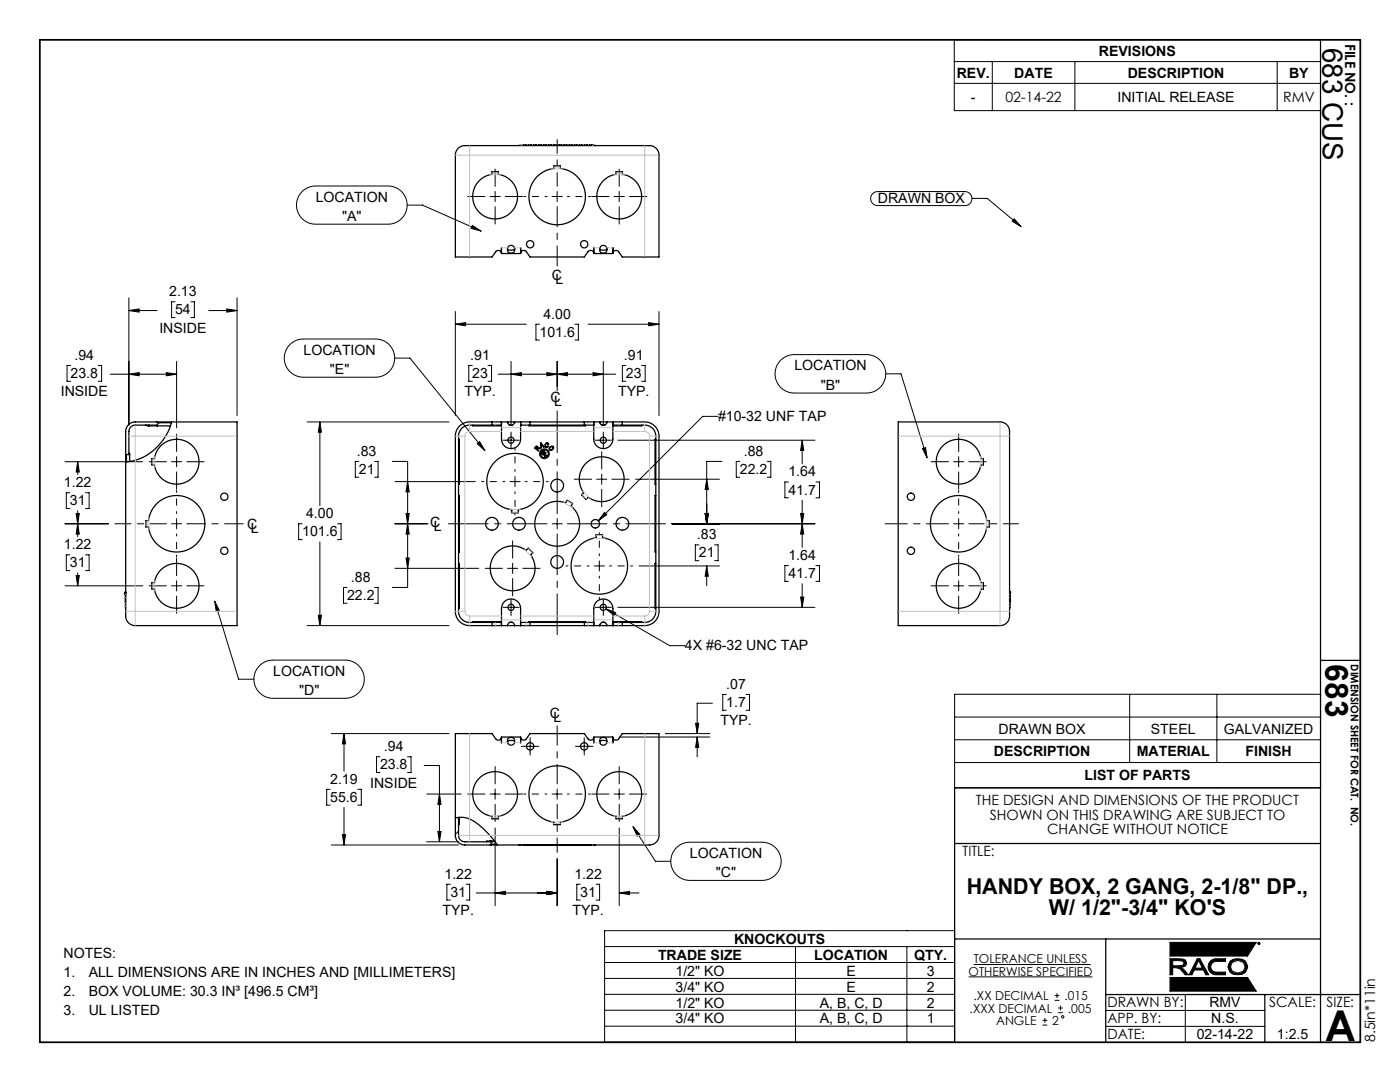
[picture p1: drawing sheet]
<svg xmlns="http://www.w3.org/2000/svg" width="279mm" height="216mm" viewBox="0 0 279 216" stroke-linecap="round" stroke-linejoin="round" font-family="sans-serif">
<g fill="none" stroke="#000" stroke-width=".2">
<path d="M190.4 8h73.1v14.1h-73.1zM190.4 12.3h73.1M190.4 16.6h73.1M198 12.3v9.8M214.5 12.3v9.8M254.9 12.3v9.8M60.2 38.3a3.8 3.8 0 0 1 2.8-1.2h14.4a3.8 3.8 0 0 1 3.9 3.8 3.8 3.8 0 0 1-3.9 3.8h-14.4a3.8 3.8 0 0 1-3.5-2.3 3.8 3.8 0 0 1 .7-4.1zM97.8 39.2h2M98.8 38.2v2M110.2 39.2h2M111.2 38.2v2M122.6 39.2h2"/>
<path d="M123.6 38.2v2M174.1 38.7l.4-.3 .7-.2h17.4a1.4 1.4 0 0 1 1.4 1.4 1.4 1.4 0 0 1-1.4 1.4h-17.4a1.4 1.4 0 0 1-1.3-.8 1.4 1.4 0 0 1 .2-1.5zM194 39.6h3l6.8 5.6M25.7 59.4v25.4M47.3 59.4v23.5M81.3 40.9h3l11.7 5.2M94.3 45l1.7 1.1-2-.5zM202.4 43.7l1.4 1.5-1.8-1zM14.1 72.9h-.7v3.2h.7M19.6 72.9h.7v3.2h-.7M22 74.7h13.2M25.7 74.7l2.1-.3v.6z"/>
<path d="M25.7 62l2.1-.3v.6zM25.7 62h5.7M33.2 74.4l2 .3-2 .3zM34.9 60.2h-.7v3.2h.7M35.2 72.1v13.3M38.1 60.2h.7v3.2h-.7M41.7 62h5.6M45.3 61.7l2 .3-2 .3zM57.8 68.8a3.8 3.8 0 0 1 2.7-1.2h14.5a3.8 3.8 0 0 1 3.8 3.9 3.8 3.8 0 0 1-3.8 3.8h-14.5a3.8 3.8 0 0 1-3.5-2.4 3.8 3.8 0 0 1 .8-4.1zM78.8 71.5h3l15 18.4M90.9 64.7l2-.3v.6zM90.9 64.7h14.1"/>
<path d="M90.9 62.2v20.7M94.3 72.9h-.7v3.2h.7M97.4 72.9h.7v3.2h-.7M99.4 74.7h23.5M102 74.7l2-.3v.6zM102 72.1v12.8M107.7 64.7h-.7v3.1h.7M109.1 74.4l2.1 .3-2.1 .3zM111.2 74.7l2.1-.3v.6zM111.2 72.1v5.8M114.7 64.7h.7v3.1h-.7M117.4 64.7h14.1"/>
<path d="M118.3 74.4l2.1 .3-2.1 .3zM120.4 72.1v12.8M124.9 72.9h-.7v3.2h.7M128.1 72.9h.7v3.2h-.7M129.5 64.4l2 .3-2 .3zM131.5 62.2v20.7M155.8 71.9a3.8 3.8 0 0 1 2.7-1.1h14.4a3.8 3.8 0 0 1 3.9 3.8 3.8 3.8 0 0 1-3.9 3.8h-14.4a3.8 3.8 0 0 1-3.5-2.3 3.8 3.8 0 0 1 .8-4.2zM176.8 74.6h3l5.2 16.8M13 92.1h15.5M13.9 98.3h-.7v3.2h.7M15.5 92.1l.3 2.1h-.6zM15.5 92.1v2.6"/>
<path d="M17.1 98.3h.7v3.2h-.7M25.7 90.4l-.5 .5M31.8 84.3l-.5 .5M34.2 92.1h2.1M35.2 91.1v2M61.3 84.2h28.3M63.8 84.2l.4 2h-.7zM63.8 84.2v16.7M71.6 92.1h-.7v3.1h.7M74.7 92.1h.8v3.1h-.8M78.3 92.1h3.1v25.1h-3.1M78.8 96.1h16.1"/>
<path d="M81.4 96.1l.3 2.1h-.7zM95.2 88.5l.5-.4 1.1 1.8zM101 87.8h2M101.8 96.1h2M102 86.8v2.1M102.8 95.1v2M119.1 95.6h2M119.4 87.8h2M120.1 94.6v2M120.4 86.8v2.1M123.3 87.8h39.3M126.8 95.6h16.8"/>
<path d="M141 95.6l.4 2.1h-.7zM143.3 83.1h-3.1l-20.8 20.8M144.1 92.1h-3.1v12.4M147.6 92.1h-.7v3.1h.7M153.1 92.1h.7v3.1h-.7M157.3 96.2h-.7v3.1h.7M160.1 87.8l.3 2.1h-.6zM160.1 87.8v4.8M160.1 99.8v9.4M162.8 96.2h.7v3.1h-.7M184.1 89.5l.6-.2 .3 2.1zM190.3 92.1h2"/>
<path d="M191.3 91.1v2M13 104.5h8.6M13 116.9h15.5M13.9 110.7h-.7v3.2h.7M15.2 102.5h.6l-.3 2zM15.2 114.8h.6l-.3 2.1zM15.5 104.5l.3 2.1h-.6zM15.5 101.9v5.2M15.5 114.3v2.6M17.1 110.7h.7v3.2h-.7M34.2 104.5h2.1M34.2 116.9h2.1"/>
<path d="M35.2 103.5v2M35.2 115.9v2M42.8 119.9l4.8 15.6h3.1M42.8 119.9l1 1.9-.7 .2zM60.3 104.5h-.7v3.2h.7M63.8 108.1v16.7M67.4 104.5h.7v3.2h-.7M69.3 117.2h-.7v3.2h.7M74.7 117.2h.8v3.2h-.8M78.8 104.5h6.6M78.8 113.4h16.7M81 102.5h.7l-.3 2z"/>
<path d="M81 111.3h.7l-.3 2.1zM81.4 104.5l.3 2.1h-.7zM101.3 113.4h2M102.3 112.4v2M110.2 104.5h2M111.2 103.5v2M118.6 112.9h2M119.6 111.9v2M120.6 102.2l.5 .5-1.7 1.2zM127.5 112.9h16.1M134.1 104.5h28.5M139.5 108.7h-.7v3.2h.7"/>
<path d="M140.7 102.5h.7l-.4 2zM141 112.9l.4 2.1h-.7zM141 112.9v4M142.6 108.7h.7v3.2h-.7M157.3 112.9h-.7v3.1h.7M159.8 102.5h.6l-.3 2zM159.8 119.1h.6l-.3 2.1zM160.1 104.5l.3 2.1h-.6zM160.1 116.5v4.7M162.8 112.9h.7v3.1h-.7M190.3 104.5h2M190.3 116.9h2"/>
<path d="M191.3 103.5v2M191.3 115.9v2M51.7 132.9a3.8 3.8 0 0 1 2.8-1.2h14.4a3.8 3.8 0 0 1 3.8 3.8 3.8 3.8 0 0 1-3.8 3.8h-14.4a3.8 3.8 0 0 1-3.5-2.3 3.8 3.8 0 0 1 .7-4.1zM61.3 124.8h28.3M63.5 122.8h.7l-.4 2zM101 121.2h2M102 120.2v2M119.4 121.2h2M120.4 120.2v2M120.9 121.5l2 .7-.3 .6zM120.9 121.5l12.8 7.3h3M123.3 121.2h39.3"/>
<path d="M145 138.6h-.8v3.1h.8M148.9 138.6h.7v3.1h-.7M190.5 138.5h73v18.7h-73zM225.4 138.5v13.7M242.9 138.5v13.7M65.9 157.5h-.7v3.1h.7M66.1 146.4h23.5M68.7 146.4l.3 2h-.7zM68.7 146.4v7.5M71.4 157.5h.7v3.1h-.7M75.8 151h-.7v3.2h.7M81.3 151h.7v3.2h-.7"/>
<path d="M84.7 152.7h3v15.3M85.2 158.4h6.9M87.7 158.4l.3 2.1h-.6zM97.8 158.4h2M98.8 157.4v2.1M104.8 148.9h2M105.8 147.9v2M110.2 158.4h2M111.2 157.4v2.1M115.6 148.9h2M116.6 147.9v2M122.6 158.4h2"/>
<path d="M123.6 157.4v2.1M123.6 147.1h18.1M132.8 146.4h8.9M138.8 144.3h.7l-.4 2.1zM139.1 147.1l.4 2h-.7zM139.1 147.1v3.9M142.2 140.3h-3.1v6.1M190.5 143.1h73M190.5 147.6h73M190.5 152.2h73M66.1 168.6h25.4M68.3 166.6h.7l-.3 2z"/>
<path d="M68.7 161.1v7.5M85.2 168h6.3M87.4 165.9h.6l-.3 2.1zM89.9 176.4h-.7v3.2h.7M91.5 165.8l-.6 .7M93 176.4h.7v3.2h-.7M95 178.2h16.2M98.5 167.8l-.8 .8M98.8 178.2l2.1-.3v.6zM98.8 165.2v15.5M109.1 177.9l2.1 .3-2.1 .3zM111.2 171.4v9.3"/>
<path d="M115.8 176.4h-.7v3.2h.7M119 176.4h.7v3.2h-.7M123.6 178.2l2-.3v.6zM123.6 165.2v15.5M123.6 178.2h3.9M126.3 164.9l1.4 1.6-.5 .3zM126.3 164.9l4.5 7h3.1M134.9 169.2a3.8 3.8 0 0 1 2.8-1.1h14.4a3.8 3.8 0 0 1 3.8 3.8 3.8 3.8 0 0 1-3.8 3.8h-14.4a3.8 3.8 0 0 1-3.5-2.3 3.8 3.8 0 0 1 .7-4.2zM120.7 185.7h69.8v22.2h-69.8zM120.7 188.9h69.8M120.7 192.1h69.8M120.7 195.2h69.8"/>
<path d="M120.7 198.4h69.8M158.8 188.9v19M181 188.9v19M193.3 194.9h24.7M194.3 192.5h23.4M210.5 199.6h.9M210.5 198.7h.9M211 198.2v.9M233.5 191.3l2.6 .1 .5 .2 .2 .6-.2 .5-.9 .4 .4 .2 1.1 1.2h-.7l-1-1.2-.8-.2h-.7v1.4h-.5zM233.5 188h17.2l-1.7 2.8h-15.5zM233.5 195h15.5l1.7 2.8h-17.2zM234 191.7l2 .1 .3 .4-.3 .4-2 .1z"/>
<path d="M236.6 198.5v9.4M238.9 191.3h.6l1.7 3.2h-.5l-.5-.9h-1.9l-.4 .9h-.6zM239.2 191.6l.8 1.6h-1.5zM241.6 191.8l.9-.5h2.1v.5h-1.9a1.07 1.07 0 0 0-1.1 1.1 1.07 1.07 0 0 0 1.1 1.1h1.9v.5h-1.9a1.6 1.6 0 0 1-1.5-1 1.6 1.6 0 0 1 .4-1.7zM245.5 191.8a2.66 2.66 0 0 1 3 0l.5 1.1-.5 1.1a2.66 2.66 0 0 1-3 0l-.5-1.1zM245.9 192l1.1-.4 1.2 .4 .3 .9-.3 .9-1.2 .4-1.1-.4-.3-.9zM251.2 188.2v.1l.1-.1M251.2 188.2l.1 .1M251.3 188.1v.1M251.3 188.2h.1M251.3 188.3h.1M251.3 188.2h-.1"/>
<path d="M251.3 188.2v.1M120.7 201.6h69.8M120.7 204.8h69.8M208.1 204.5h.9M208.1 203.6h.9M208.5 203.1v1M211.2 202.1h.9M211.2 201.1h.9M211.6 200.7v.9M220.7 204.8h31.7M220.7 201.6h31.7"/>
<circle cx="251.2" cy="188.2" r=".16"/>
<circle cx="251.2" cy="188.2" r=".2"/>
<circle cx="212.1" cy="202.9" r=".24"/>
</g>
<g fill="none" stroke="#000" stroke-width=".25">
<path d="M263.5 8v200M95.6 36.1l1.2-.9 1.4-.4v-.5h1.2v.5l1.4 .4 1.1 .8 1 1.4 .4 1.8-.3 1.7-1 1.4-1.4 1-1.7 .4-1.7-.3-1.5-1-1-1.4-.4-1.7 .4-1.7zM104.4 29l-.8 .1M104.4 29h.1M104.5 29h.1M104.6 29h.2M104.6 29h.1M104.8 29h.1M104.9 29h.1M105 29h.1M105.1 29h.3M105.1 29h.1"/>
<path d="M105.4 29h.1M105.5 29h.1M105.6 29h.2M105.6 29h.1M105.8 29h.1M105.9 29h.1M106 29h.1M106.1 29h.3M106.1 29h.1M106.4 29h.1M106.5 29h.1M106.5 29h.2"/>
<path d="M106.7 29h.1M106.8 29h.1M106.9 29h.1M107 29h.1M107.1 29h.4M107.1 29h.1M107.2 35.3l1.5-1.2 1.9-.5v-.5h1.2v.5l1.7 .5 1.6 1.1 .8 .9 .5 .9 .3 1 .1 1.1-.1 1.2-.3 1-.5 1-.7 .8-.9 .8-.9 .5-1 .3-1.1 .1-1.2-.1-1-.3-1-.5-.8-.7-.7-.7-.6-1.1-.3-1-.1-1.1v-1.1l.4-1.1 .5-1zM107.5 29h.1M107.5 29h.2M107.7 29h.2M107.7 29h.1M107.9 29h.1"/>
<path d="M108 29h.1M108.1 29h.1M108.1 29h.4M108.5 29h.1M108.6 29h.1M108.7 29h.2M108.7 29h.1M108.9 29h.1M109 29h.1M109.1 29h.1M109.1 29h.4M109.5 29h.1"/>
<path d="M109.6 29h.1M109.7 29h.2M109.7 29h.1M109.9 29h.1M110 29h.1M110.1 29h.1M110.2 29h.3M110.2 29h.1M110.5 29h.1M110.6 29h.1M110.7 29h.2M110.7 29h.1"/>
<path d="M110.9 29h.1M111 29h.1M111.1 29h.1M111.2 29h.3M111.2 29h.1M111.5 29h.1M111.6 29h.1M111.7 29h.2M111.7 29h.1M111.9 29h.1M112 29h.1M112.1 29h.1"/>
<path d="M112.2 29h.3M112.2 29h.1M112.5 29h.1M112.6 29h.1M112.6 29h.2M112.8 29h.1M112.9 29h.1M113 29h.1M113.1 29h.1M113.2 29h.4M113.2 29h.1M113.6 29h.1"/>
<path d="M113.6 29h.2M113.8 29h.1M113.9 29h.1M114 29h.1M114.1 29h.1M114.2 29h.1M114.2 29h.4M114.6 29h.1M114.7 29h.1M114.8 29h.2M114.8 29h.1M115 29h.1"/>
<path d="M115.1 29h.1M115.2 29h.1M115.2 29h.4M115.6 29h.1M115.7 29h.1M115.8 29h.2M115.8 29h.1M116 29h.1M116.1 29h.1M116.2 29h.1M116.3 29h.3M116.3 29h.1"/>
<path d="M116.6 29h.1M116.7 29h.1M116.8 29h.2M116.8 29h.1M117 29h.1M117.1 29h.1M117.2 29h.1M117.3 29h.3M117.3 29h.1M117.6 29h.1M117.7 29h.1M117.8 29h.2"/>
<path d="M117.8 29h.1M118 29h.1M118.1 29h.1M118.2 29h.1M118.3 29h.1M118.3 29l.5 .1M120.4 36.1l1.2-.9 1.3-.4v-.5h1.3v.5l1.3 .4 1.2 .8 1 1.4 .3 1.8-.3 1.7-.9 1.4-1.5 1-1.7 .4-1.7-.3-1.4-1-1-1.4-.4-1.7 .3-1.7zM100.1 49.4v1.1l-.4-.5h-.5l-1 1.3h-7.3v-20.4l.2-.9 .6-.6 1.1-.3h36.8l1 .2 .6 .7 .3 .9v20.4h-7.3l-1-1.3h-.6l-.3 .5v-1.1v1.2h-3.8v-1.2M100.1 49.4h.1M100.1 49.4v1.2h3.8v-1.2v1.1l.3-.5h.6l1 1.3h10.8l1-1.3h.6l.3 .5v-1.1M102.7 49.4v.3M102.7 49.6l-.1 .2"/>
<path d="M102.7 49.7a1.11 1.11 0 0 1-1.4 0M118.5 49.4h.1M121.1 49.4v.3M121.1 49.6l-.1 .2M121.1 49.7a1.11 1.11 0 0 1-1.4 0M25.1 90.7v1.4M25.1 90.7h.1v1.4M25.7 90.5h.2v.2M25.9 90.7v1.4M29 84.8l.6 .2M29.6 85h.1M29.6 84.8v.2"/>
<path d="M29.7 85h1.7M29.7 84.8v.2M31.4 84.2h2.8M31.4 85v-.2h-4.5l-.8 .4-.4 .8v4.7h.2M31.4 84.2h-4.6l-.7 .2-.5 .4-.4 .6-.1 .5v4.8M31.4 84.2v.1h2.8M31.4 85h2.6M32.1 88.9l1.5-.9 1.7-.3 1.7 .3 1.4 1 1 1.5 .3 1.7-.3 1.7-1 1.4-1.5 1-1.7 .3-1.7-.4-1.5-1-.8-1.1-.4-1.3h-.5v-1.3h.5l.4-1.3zM34.2 84.2l-.6 1.7a10.1 10.1 0 0 1-8.5 6.2M34.2 84.2h13.1v40.6h-20.4l-.8-.2-.7-.6-.3-1.1v-30.8M91.5 98.9h.2v11.2h-.2M91.5 87.7h.2v8.9h-.2"/>
<path d="M94.3 84.8v.2h5.8M98.2 84.2v.6M98.8 92.1l1-.8 1.2-.6 1.3-.2h1.4l1.2 .4 1.2 .6 1 .9 .7 1.1 .5 1.3 .1 1.3-.1 1.3-.5 1.3-.7 1.1-1 .9-1 .6-1.3 .4a.46 .46 0 0 0-.4 .6h-1.3v-.2a.39 .39 0 0 0-.1-.4 .39 .39 0 0 0-.4-.1l-1.4-.5-1.2-.8-.9-1.1-.7-1.5-.3-1.6 .2-1.4 .6-1.4zM100.1 84.2h-6.4l-.8 .1-.8 .4-.6 .6-.5 .8-.1 .9v35.6l.3 .7 .5 .7 .6 .5 .8 .3h7M100.1 84.8l-6.9 .1-.7 .3-.5 .5-.4 .6-.1 .7 .1 35.5 .5 1 1.1 .6 6.9 .1M100.1 84.8h.1M100.1 84.2h1.2M100.1 84.2v.6M100.1 84.2l.1 4.1 .7 .8 1.1 .4 1.1-.4 .7-.8 .1-4.1M101.3 84.2l.1 .3a.69 .69 0 0 0 .8 .4 .69 .69 0 0 0 .5-.7M101.3 84.2h1.4M101.3 84.2v.2"/>
<path d="M101.7 84.8h.6M102.7 84.2h1.2M102.7 84.2v.2M103.9 84.8h.1M103.9 84.2h14.6M103.9 84.8h14.6M103.9 84.2v.6M105.6 84.8v.2h11.2v-.2M105.8 84.2v.6M106.9 89.1a.27 .27 0 0 1 .4 0 .27 .27 0 0 1 0 .3h.5l-.6 .1v.1l.2 .4-.7-.6zM107 89.2l.3 .1-.2 .3-.3-.2zM107.9 88.4l.7 .8-.3-.2-.3 .1-.1 .3z"/>
<path d="M108 88.5l.2 .4-.2 .1zM108.2 90h.2v.7l.1-.7h.2l-.2 .8-.3-.1zM108.7 90.3h.2v.6h.2v.2h-.4zM108.9 88.5a.25 .25 0 0 1 .4-.1 .25 .25 0 0 1 .1 .3 .28 .28 0 0 0-.4-.2 .28 .28 0 0 0-.1 .4 .23 .23 0 0 0 .1 .3 .23 .23 0 0 0 .3-.2 .31 .31 0 0 1-.5 .2 .31 .31 0 0 1 0-.5zM109.7 89.2a.41 .41 0 0 1 .8 0 .41 .41 0 0 1-.4 .6 .35 .35 0 0 1-.5-.1 .35 .35 0 0 1 .1-.5zM109.8 89.3a.31 .31 0 0 1 .6 0 .31 .31 0 0 1-.3 .4 .25 .25 0 0 1-.4-.1 .25 .25 0 0 1 .1-.3zM116.6 84.2v.6M117 92.4l.9-.7 1.2-.4 1.2-.1 1.2 .2 1.2 .6 .8 .8 .7 1.1 .3 1.2v1.3l-.4 1.1-.7 1.1-.9 .8-1 .5-1.3 .2-1.2-.2-1.2-.5a.51 .51 0 0 0-.8 .2l-.9-.9 .2-.2a.33 .33 0 0 0 .2-.3 .33 .33 0 0 0-.2-.3l-.6-1.4v-1.5l.4-1.3zM118.5 84.8h.1M118.5 84.2h1.2M118.5 84.2v.6M118.5 84.2l.1 4.1 .7 .8 1.1 .4 1.1-.4 .7-.8 .1-4.1"/>
<path d="M119.7 84.2l.1 .3a.69 .69 0 0 0 .8 .4 .69 .69 0 0 0 .5-.7M119.7 84.2h1.4M119.7 84.2v.2M120.1 84.8h.6M121.1 84.2h1.2M121.1 84.2v.2M122.3 84.8h.1M122.3 84.8l6.9 .1 .7 .3 .5 .5 .4 .6 .1 .7-.1 35.5-.6 1.1-1 .5-6.9 .1M122.3 84.2h6.4l.8 .1 .8 .4 .6 .6 .5 .8 .1 .9-.1 35.6-.2 .7-.5 .7-.6 .5-.8 .3h-7M122.3 84.2v.6M124.2 84.2v.6M128 84.8v.2h-5.7"/>
<path d="M130.9 98.9h-.2v11.2h.2M130.9 87.7h-.2v8.9h.2M179.3 84.2h20.3l1 .3 .7 .7 .2 .9v36.9l-.3 1-.8 .6-.8 .2h-20.3zM188.1 89l1.1-.8 1.4-.5h1.4l1.2 .4 1 .6 .7 .8 .5 .9 .3 1.1h.6v1.3h-.6l-.3 1.1-.5 .9-.7 .8-.9 .5-1 .4-.9 .1-1-.1-1-.3-.8-.6-.9-.8-.5-.9-.3-1v-1.1l.2-1 .4-1zM25 118.2l.1 3.1M25 118.5h.1M25 118.4h.1M25 118.3h.1M25 118.2h.1M25 118.5v.7M25 118.4v.1M31.3 100.5l.8-.7 1-.5 1.2-.3 1-.1 1.2 .1 1 .3 1 .6 .8 .7 .6 .8 .6 1 .3 1 .1 1.2-.2 1.2-.3 .9-.5 .9-.7 1-.8 .6-1.1 .6-1.1 .3h-1l-1.2-.1-1-.3-1-.6-.8-.7-1.1-1.6-.5-1.7h-.5v-1.2h.5l.6-1.9z"/>
<path d="M32.1 113.7l1.5-1 1.7-.3 1.7 .4 1.4 1 1 1.4 .3 1.8-.3 1.7-1 1.4-1.5 .9-1.7 .4-1.7-.4-1.5-1-.8-1.1-.4-1.4h-.5v-1.2h.5l.4-1.4zM91.5 112.4h.2v9h-.2M99.1 110.3l1.1-.9 1.5-.4h1.5l1.4 .6a.51 .51 0 0 0 .8-.2l.9 .9-.2 .2a.33 .33 0 0 0-.2 .3 .33 .33 0 0 0 .2 .3l.5 1.2 .2 1.1-.2 1.2-.5 1.2-.8 1-1.1 .7-1.1 .3h-1.3l-1.3-.3-1-.6-.8-.8-.6-1.2-.3-1.2 .1-1.3 .5-1.2zM108 101.4l1-.8 1.1-.4 1.2-.2 1.1 .2a.51 .51 0 0 0 .8-.4l1.1 .7-.2 .2a.33 .33 0 0 0-.1 .3 .33 .33 0 0 0 .3 .3l.8 1.1 .5 1.2v1.3l-.2 1.2-.7 1.2-1 .9-1.2 .6-1.2 .2-1.3-.2-1.2-.5-1-.9-.7-1.1-.3-1.3v-1.3l.4-1.3zM115.6 108.9l1.3-.9 1.7-.6a.46 .46 0 0 0 .4-.7h1.2v.2a.39 .39 0 0 0 .2 .4 .39 .39 0 0 0 .4 .1l1.7 .7 1.4 1.2 .9 1.5 .4 1.8-.2 1.9-.8 1.7-1.3 1.3-1.7 .8-1.7 .3-1.9-.4-1.7-1-1.1-1.3-.7-1.8-.1-1.9 .6-1.8zM130.9 112.4h-.2v9h.2M187.3 100.6l.8-.7 1-.6 1-.3 1.2-.1 1 .1 1.1 .3 1.1 .5 .8 .7 1.1 1.5 .5 1.9h.5v1.2h-.5l-.5 1.7-1 1.6-.8 .7-1 .6-1.2 .3-1 .1h-1l-1.2-.4-1-.5-.8-.6-.8-1-.5-.9-.3-.9-.1-1.2 .1-1.2 .3-1 .5-1zM188.1 113.8l1.1-.9 1.4-.4h1.4l1.2 .3 1 .7 .7 .7 .5 .9 .3 1.2h.6v1.2h-.6l-.3 1.2-.5 .9-.7 .7-.9 .6-1 .4-.9 .1-1-.1-1-.3-.8-.6-.9-.8-.5-.9-.3-1v-1.1l.2-1 .4-1zM201.5 118.2h.1M201.5 118.6v.6M201.5 118.4h.1M201.5 118.3h.1"/>
<path d="M201.5 118.6h.1M201.5 118.5h.1M201.5 118.2v3.1M25 120.3h.1M98.2 124.2v.6M100.1 124.8h1.2M100.1 124.2h.1M100.1 124.2v.6M100.1 124.8l.1-4 .7-.9 1.1-.4 1.1 .4 .7 .9 .1 4M100.1 124h-5.8v.2M101.3 124.8v-.2a.69 .69 0 0 1 .8-.5 .69 .69 0 0 1 .6 .7M101.3 124.8h1.4"/>
<path d="M101.3 124.6v.2M101.7 124.2h.6M102.7 124.8h1.2M102.7 124.6v.2M103.9 124.2h.1M103.9 124.8h14.6M103.9 124.2h14.6M103.9 124.2v.6M105.6 124.2v-.2h11.2v.2M105.8 124.2v.6M116.6 124.2v.6M118.5 124.8h1.2"/>
<path d="M118.5 124.2h.1M118.5 124.2v.6M118.5 124.8l.1-4 .7-.9 1.1-.4 1.1 .4 .7 .9 .1 4M119.7 124.8l.1-.2a.69 .69 0 0 1 .7-.5 .69 .69 0 0 1 .6 .7M119.7 124.8h1.4M119.7 124.6v.2M120.1 124.2h.6M121.1 124.8h1.2M121.1 124.6v.2M122.3 124h5.7v.2M122.3 124.2h.1M122.3 124.2v.6"/>
<path d="M124.2 124.2v.6M201.5 120.3h.1M263.5 131.8h8M95.7 155.2l.8-.6 1-.4 1-.2h1.1l1 .3 .9 .6 .8 .8 .6 .9 .3 1 .1 .9-.1 .9-.4 1-.6 .9-.7 .7-.9 .6-1.2 .3v.5h-1.2v-.5l-1.1-.3-1-.6-.7-.7-.6-1-.4-1.3v-1.4l.5-1.2zM100.1 148.2v-1l-.4 .4h-.5l-1-1.2h-7.3l.1 20.9 .5 .8 .9 .5h5.6M100.1 148.2h.1M100.1 148.2v-1.1h3.8v1.1v-1l.3 .4h.6l1-1.2h10.8l1 1.2h.6l.3-.4v1M101.4 147.9l-.1 .2M102.7 148l-.2-.2-.4-.1a.64 .64 0 0 0-.8 .3v.2M107.3 154.4l.8-.6 1-.6 1-.3 1.2-.1 1.1 .2 1 .3 .9 .5 .9 .7 .8 .9 .4 1 .3 1 .1 1.1-.1 1.2-.3 1-.6 1-.7 .8-1.6 1.1-1.7 .4v.6h-1.2v-.6l-1.9-.5-1.5-1.1-.8-.9-.4-1-.3-.9-.1-1.2 .1-1 .3-1.2 .6-1zM118.5 148.2h.1M118.5 148.2v-1.1h3.8v1.1v-1l.3 .4h.6l1-1.2h7.3v20.4l-.1 .6-.4 .6-.6 .4-.7 .2h-30.5"/>
<path d="M119.8 147.9l-.1 .2M120.5 155.2l.8-.6 1-.4 1-.2h1l1 .3 1 .6 .8 .8 .5 .9 .4 1v.9l-.1 .9-.3 1-.6 .9-.8 .7-.9 .6-1.1 .3v.5h-1.3v-.5l-1.1-.3-.9-.6-.8-.7-.6-1-.4-1.3 .1-1.4 .4-1.2zM121.1 148l-.2-.2-.4-.1a.64 .64 0 0 0-.8 .3v.2M263.5 157.2h-73v50.8M90.9 163.2l.8-.1a5.7 5.7 0 0 1 4.5 2l1.7 1.7 1.3 1.8M91.5 163.1v3.7l.2 .6 .3 .3 .8 .3h5.2v-.2M91.5 164h.2M91.5 164.1h.2M91.7 164.1l-.2 .6M91.7 163.1v.9M91.7 164v.1M97.8 167.8h.2"/>
<path d="M97.8 167.8h-.7v.2M97.8 167.8v.2M98 168.6h1.2M98 167.8h.7M99.1 168.5h-1.1v.1M103.6 168.6h15.2M104.4 168.7h.1M104.5 168.7h.1M104.6 168.7h.1M104.6 168.7h.2M104.8 168.7h.1M104.9 168.7h.1"/>
<path d="M105 168.7h.1M105.1 168.7h.1M105.4 168.7h.1M105.5 168.7h.1M105.6 168.7h.2M105.6 168.7h.1M105.8 168.7h.1M105.9 168.7h.1M106 168.7h.1M106.1 168.7h.1M106.4 168.7h.1M106.5 168.7h.1"/>
<path d="M106.7 168.7h.1M106.8 168.7h.1M106.9 168.7h.1M107 168.7h.1M107.1 168.7h.1M107.5 168.7h.1M107.7 168.7h.1M108.1 168.7h.1M108.5 168.7h.1M108.6 168.7h.1M109 168.7h.1M109.1 168.7h.1"/>
<path d="M109.8 168.7h.1M109.9 168.7h.1M110 168.7h.1M110.1 168.7h.1M110.2 168.7h.1M110.7 168.7h.1M110.7 168.7h.2M110.9 168.7h.1M111 168.7h.1M111.1 168.7h.1M111.2 168.7h.1M111.5 168.7h.1"/>
<path d="M111.6 168.7h.1M111.7 168.7h.1M112.1 168.7h.1M112.2 168.7h.1M112.5 168.7h.1M112.6 168.7h.1M112.9 168.7h.1M113 168.7h.1M113.1 168.7h.1M113.2 168.7h.1M113.6 168.7h.1M113.8 168.7h.1"/>
<path d="M113.9 168.7h.1M114 168.7h.1M114.2 168.7h.1M114.7 168.7h.1M114.8 168.7h.1M114.8 168.7h.2M115 168.7h.1M115.2 168.7h.1M115.6 168.7h.1M115.8 168.7h.1M115.8 168.7h.2M116 168.7h.1"/>
<path d="M116.1 168.7h.1M116.2 168.7h.1M116.3 168.7h.1M116.9 168.7h.1M117 168.7h.1M117.1 168.7h.1M117.2 168.7h.1M117.3 168.7h.1M117.6 168.7h.1M117.7 168.7h.1M117.8 168.7h.1M117.8 168.7h.2"/>
<path d="M118 168.7h.1M118.1 168.7h.1M118.2 168.7h.1M118.3 168.7h.1M190.5 168.3h73M190.5 187.4h73M220.7 187.4v20.6M220.7 198.5h50.8M252.4 198.5v9.5"/>
<circle cx="102" cy="49.8" r=".76"/>
<circle cx="105.8" cy="48.7" r=".73"/>
<circle cx="116.6" cy="48.7" r=".73"/>
<circle cx="120.4" cy="49.8" r=".76"/>
<circle cx="44.8" cy="99.1" r=".73"/>
<circle cx="102" cy="87.8" r=".61"/>
<circle cx="108.7" cy="90.5" r=".96"/>
<circle cx="108.7" cy="90.5" r=".78"/>
<circle cx="111.2" cy="96.9" r="1.27"/>
<circle cx="120.4" cy="87.8" r=".61"/>
<circle cx="181.8" cy="99.1" r=".73"/>
<circle cx="44.8" cy="109.9" r=".73"/>
<circle cx="98.2" cy="104.5" r="1.27"/>
<circle cx="103.6" cy="104.5" r="1.27"/>
<circle cx="111.2" cy="112.1" r="1.27"/>
<circle cx="118.8" cy="104.5" r=".84"/>
<circle cx="124.2" cy="104.5" r="1.27"/>
<circle cx="181.8" cy="109.9" r=".73"/>
<circle cx="102" cy="121.2" r=".61"/>
<circle cx="120.4" cy="121.2" r=".61"/>
<circle cx="102" cy="147.9" r=".76"/>
<circle cx="105.8" cy="148.9" r=".73"/>
<circle cx="116.6" cy="148.9" r=".73"/>
<circle cx="120.4" cy="147.9" r=".76"/>
</g>
<path d="M8 8h263.5v200h-263.5z" fill="none" stroke="#000" stroke-width=".35"/>
<path d="M233.5 188v2.8h15.5l1.7-2.8zM233.5 195h15.5l1.7 2.8h-17.2zM234 191.7l1.9 .1 .3 .1 .1 .4-.2 .3-.4 .1h-1.7zM233.5 191.3v3.2h.5v-1.4l1.3 .1 1.2 1.3h.7l-1-1.1-.5-.3 .7-.2 .4-.5a.99 .99 0 0 0-1.3-1.1zM239.2 191.6l-.7 1.6h1.5zM238.9 191.3h.6l1.7 3.2h-.5l-.5-.9h-1.9l-.4 .9h-.6zM245.5 191.8a2.12 2.12 0 0 1 3.5 1 1.79 1.79 0 0 1-2.4 1.7 1.6 1.6 0 0 1-1.4-1 1.6 1.6 0 0 1 .3-1.7zM246 192a1.35 1.35 0 0 0-.1 1.7 1.35 1.35 0 0 0 1.7 .4 1.31 1.31 0 0 0 .8-1.7 1.31 1.31 0 0 0-1.8-.7zM241.5 191.8l1-.5h2.1v.5l-2.4 .2-.4 .4-.2 .5 .2 .5 .4 .5 2.4 .1v.5h-2.1l-.8-.4-.4-.5-.2-.6 .1-.6zM251 188.2a.2 .2 0 0 0 .4 0 .2 .2 0 0 0-.4 0zM251.1 188.2a.16 .16 0 0 1 .3 0 .16 .16 0 0 1-.3 0zM251.2 188.1v.2h.1zM251.2 188.2h.1z" fill-rule="evenodd" fill="#000"/>
<g fill="none" stroke="#000" stroke-width=".2" stroke-dasharray="15.2 1.3 1.3 1.3" stroke-dashoffset="14.8">
<path d="M109.2 39.2h-4.7M113.2 39.2h4.6M100.7 96.1h-4.6M102.8 94.1v-4.7M102.8 98.1v4.6M104.8 96.1h4.6M35.2 102.5v-4.6M35.2 106.5v4.7M117.6 112.9h-4.6M119.6 110.9v-4.6M119.6 115v4.6M121.6 112.9h4.7"/>
<path d="M191.3 102.5v-4.6M191.3 106.5v4.7M109.2 158.4h-4.7M113.2 158.4h4.6"/>
</g>
<path d="M111.2 102.5v-20.5" fill="none" stroke="#000" stroke-width=".2" stroke-dasharray="15.2 1.3 1.3 1.3" stroke-dashoffset="6.9"/>
<path d="M109.2 104.5h-19.7M113.2 104.5h19.6" fill="none" stroke="#000" stroke-width=".2" stroke-dasharray="15.2 1.3 1.3 1.3" stroke-dashoffset="7.3"/>
<path d="M111.2 106.5v20.1" fill="none" stroke="#000" stroke-width=".2" stroke-dasharray="15.2 1.3 1.3 1.3" stroke-dashoffset="7.1"/>
<g fill="none" stroke="#000" stroke-width=".2" stroke-dasharray="15.2 1.3 1.3 1.3">
<path d="M96.8 39.2h-3.5M98.8 37.2v-3.5M100.8 39.2h3.5M121.5 39.2h-3.4M123.6 37.2v-3.5M125.6 39.2h3.5M98.8 41.2v3.5M123.6 41.2v3.5M33.2 92.1h-3.4M35.2 90.1v-3.5M35.2 94.2v3.4M37.3 92.1h3.4"/>
<path d="M101 87.8h-.6M102 86.8v-.6M102 88.9v.6M103 87.8h.6M118.1 95.6h-3.5M119.4 87.8h-.6M120.1 93.6v-3.5M120.1 97.7v3.4M120.4 86.8v-.6M120.4 88.9v.6M121.4 87.8h.6M122.1 95.6h3.5"/>
<path d="M189.3 92.1h-3.5M191.3 90.1v-3.5M191.3 94.2v3.4M193.4 92.1h3.4M33.2 116.9h-3.4M35.2 114.9v-3.5M35.2 118.9v3.5M37.3 116.9h3.4M100.3 113.4h-3.5M102.3 111.4v-3.5M102.3 115.4v3.5M104.3 113.4h3.5"/>
<path d="M189.3 116.9h-3.5M191.3 114.9v-3.5M191.3 118.9v3.5M193.4 116.9h3.4M101 121.2h-.6M102 120.2v-.6M102 122.2v.6M103 121.2h.6M119.4 121.2h-.6M120.4 120.2v-.6M120.4 122.2v.6M121.4 121.2h.6"/>
<path d="M96.8 158.4h-3.5M98.8 156.4v-3.4M100.8 158.4h3.5M104.8 148.9h-.7M105.8 147.9v-.7M105.8 149.9v.8M106.8 148.9h.7M115.6 148.9h-.7M116.6 147.9v-.7M116.6 149.9v.8M117.6 148.9h.7M121.5 158.4h-3.4"/>
<path d="M123.6 156.4v-3.4M125.6 158.4h3.5M98.8 160.5v3.4M123.6 160.5v3.4"/>
</g>
<path d="M111.2 37.2v-9.3" fill="none" stroke="#000" stroke-width=".2" stroke-dasharray="15.2 1.3 1.3 1.3" stroke-dashoffset="12.5"/>
<path d="M111.2 41.2v11.9" fill="none" stroke="#000" stroke-width=".2" stroke-dasharray="15.2 1.3 1.3 1.3" stroke-dashoffset="11.2"/>
<path d="M189.3 104.5h-12.6" fill="none" stroke="#000" stroke-width=".2" stroke-dasharray="15.2 1.3 1.3 1.3" stroke-dashoffset="10.8"/>
<path d="M193.4 104.5h9.9" fill="none" stroke="#000" stroke-width=".2" stroke-dasharray="15.2 1.3 1.3 1.3" stroke-dashoffset="12.2"/>
<path d="M111.2 156.4v-11.6" fill="none" stroke="#000" stroke-width=".2" stroke-dasharray="15.2 1.3 1.3 1.3" stroke-dashoffset="11.4"/>
<path d="M111.2 160.5v9.6" fill="none" stroke="#000" stroke-width=".2" stroke-dasharray="15.2 1.3 1.3 1.3" stroke-dashoffset="12.3"/>
<path d="M33.2 104.5h-10.3" fill="none" stroke="#000" stroke-width=".2" stroke-dasharray="15.2 1.3 1.3 1.3" stroke-dashoffset="12"/>
<path d="M37.3 104.5h11.2" fill="none" stroke="#000" stroke-width=".2" stroke-dasharray="15.2 1.3 1.3 1.3" stroke-dashoffset="11.5"/>
<g fill="#000">
<path d="M202.4 43.7l1.4 1.5-1.8-1zM95.2 88.5l.5-.4 1.1 1.8zM94.3 45l1.7 1.1-2-.5zM184.1 89.5l.6-.2 .3 2.1zM126.3 164.9l1.4 1.6-.5 .3zM42.8 119.9l1 1.9-.7 .2z"/>
<path d="M120.6 102.2l-1.2 1.7 1.7-1.2zM120.9 121.5l1.7 1.3 .3-.6zM90.9 64.7l2-.3v.6zM129.5 64.4l2 .3-2 .3zM63.8 84.2l.4 2h-.7zM63.5 122.8h.7l-.4 2zM81 102.5h.7l-.3 2zM81.4 96.1l.3 2.1h-.7zM81.4 104.5l.3 2.1h-.7zM81 111.3h.7l-.3 2.1zM141 95.6l.4 2.1h-.7zM140.7 102.5h.7l-.4 2zM141 112.9l.4 2.1h-.7zM140.7 102.5h.7l-.4 2zM102 74.7l2-.3v.6zM109.1 74.4l2.1 .3-2.1 .3zM111.2 74.7l2.1-.3v.6zM118.3 74.4l2.1 .3-2.1 .3zM159.8 102.5h.6l-.3 2zM160.1 87.8l.3 2.1h-.6zM160.1 104.5l.3 2.1h-.6zM159.8 119.1h.6l-.3 2.1zM139.1 147.1l.4 2h-.7zM138.8 144.3h.7l-.4 2.1zM87.7 158.4l.3 2.1h-.6zM87.4 165.9h.6l-.3 2.1zM68.7 146.4l.3 2h-.7zM68.3 166.6h.7l-.3 2zM98.8 178.2l2.1-.3v.6zM109.1 177.9l2.1 .3-2.1 .3zM109.1 177.9l2.1 .3-2.1 .3zM123.6 178.2l2-.3v.6zM33.2 74.4l2 .3-2 .3zM25.7 74.7l2.1-.3v.6zM25.7 62l2.1-.3v.6zM45.3 61.7l2 .3-2 .3zM15.5 92.1l.3 2.1h-.6zM15.2 102.5h.6l-.3 2zM15.5 104.5l.3 2.1h-.6zM15.2 114.8h.6l-.3 2.1z"/>
</g>
<g fill="none" stroke="#c0c0c0" stroke-width=".2">
<path d="M90.9 31h2.8M93.7 29.1v1.9M93.7 31v20.3M93.7 31h35M97.8 34.9h2.1M98.2 34.5h1.2M104.1 29v.1M110 33.7h2.3M110.6 33.3h1.2M118.3 29v.1M122.5 34.9h2.1M122.9 34.5h1.3"/>
<path d="M128.7 29.1v1.9M128.7 31h2.8M128.7 31v20.3M100.1 49.4h1.2M102.7 49.4h1.2M118.5 49.4h1.2M121.1 49.4h1.2M25.7 87h1.3M27 84.8v2.2M27 87h20.3M27 87v35M30.5 91.5v1.3"/>
<path d="M30.9 91.1v2.1M90.9 87h1.9M92.8 87v35M93.7 84.2v1.9M93.7 86.1l-.6 .3-.3 .6M93.7 86.1h6.4M98.9 84.2v.6M100.1 85.3h3.8M103.9 86.1h14.6M105 84.2v.6M113.1 99.9l1.1 .7M116.2 98.7l.9 .9"/>
<path d="M116.3 97.9l1.5 1.5M117.3 84.2v.6M118.5 85.3h3.8M122.3 86.1h6.4M123.5 84.2v.6M128.7 84.2v1.9M128.7 86.1l.6 .3 .3 .6M129.6 87h1.9M129.6 87v35M179.3 87h20.3M195.7 91.1v2.1M196 91.5v1.3"/>
<path d="M199.6 87h1.9M199.6 84.2v2.8M199.6 87v35M25 119.2h.1M25 118.6h.1M29.4 103.9v1.2M29.7 103.4v2.3M30.5 116.3v1.2M30.9 115.8v2.2M101.6 101.6h2.3M102.1 102.2h1.3M104.6 109.6l1.5 1.5"/>
<path d="M105.3 109.5l.9 .9M112.4 100.2l1.9 1.1M118.5 107.4h2.3M119 106.8h1.2M195.7 115.8v2.2M196 116.3v1.2M196.8 103.4v2.3M197.2 103.9v1.2M201.5 119.2h.1M201.5 118.6h.1M25 120.3h.1M25 120.9h.1"/>
<path d="M25.1 122h1.9M27 122v2.8M27 122h20.3M90.9 122h1.9M92.8 122l.3 .7 .6 .2M93.7 122.9v1.9M93.7 122.9h6.4M98.9 124.2v.6M100.1 123.7h3.8M103.9 122.9h14.6M105 124.2v.6M117.3 124.2v.6"/>
<path d="M118.5 123.7h3.8M122.3 122.9h6.4M123.5 124.2v.6M128.7 122.9v1.9M129.6 122l-.3 .7-.6 .2M129.6 122h1.9M179.3 122h20.3M199.6 122h1.9M199.6 122v2.8M201.5 120.3h.1M201.5 120.9h.1M93.7 146.4v20.3"/>
<path d="M100.1 148.2h1.2M102.7 148.2h1.2M118.5 148.2h1.2M121.1 148.2h1.2M128.7 146.4v20.3M91.5 166.7h2.2M93.7 166.7v1.3M93.7 166.7h35M97.8 162.8h2.1M98.2 163.1h1.2M104.1 168.6v.1M110 164h2.3"/>
<path d="M110.6 164.3h1.2M118.3 168.6v.1M122.5 162.8h2.1M122.9 163.1h1.3M128.7 166.7v1.9M128.7 166.7h2.8"/>
</g>
<text font-size="8.5" x="264.4" y="207.7">A</text>
<text font-size="6.3" x="264.6" y="132.6" transform="rotate(90 264.6 132.6)">683</text>
<text font-size="5.6" x="263.9" y="9.5" transform="rotate(90 263.9 9.5)">683 CUS</text>
<g font-size="4.4">
<text x="193" y="178.4">HANDY BOX, 2 GANG, 2-1/8&quot; DP.,</text>
<text x="209.3" y="182.5">W/ 1/2&quot;-3/4&quot; KO'S</text>
</g>
<g font-size="2.8">
<text x="219.3" y="11.2">REVISIONS</text>
<text x="268.5" y="8.7" transform="rotate(90 268.5 8.7)">FILE NO. :</text>
<text x="190.9" y="15.5">REV.</text>
<text x="202.4" y="15.5">DATE</text>
<text x="225.1" y="15.5">DESCRIPTION</text>
<text x="257.3" y="15.5">BY</text>
<text x="193.8" y="20.4">-</text>
<text x="200.6" y="20.4">02-14-22</text>
<text x="223" y="20.4">INITIAL RELEASE</text>
<text x="256.1" y="20.4">RMV</text>
<text x="63" y="40.3">LOCATION</text>
<text x="175.2" y="40.5">DRAWN BOX</text>
<text x="68.3" y="44.1">&quot;A&quot;</text>
<text x="33.8" y="59.1">2.13</text>
<text x="110.1" y="55.9">C</text>
<text x="110.9" y="56.6">L</text>
<text x="34.9" y="62.7">54</text>
<text x="108.5" y="63.6">4.00</text>
<text x="14.9" y="71.8">.94</text>
<text x="31.8" y="66.4">INSIDE</text>
<text x="60.6" y="70.8">LOCATION</text>
<text x="93.9" y="71.8">.91</text>
<text x="107.7" y="67.2">101.6</text>
<text x="124.5" y="71.8">.91</text>
<text x="14.1" y="75.4">23.8</text>
<text x="65.8" y="74.6">&quot;E&quot;</text>
<text x="94.3" y="75.4">23</text>
<text x="124.9" y="75.4">23</text>
<text x="158.5" y="73.9">LOCATION</text>
<text x="163.8" y="77.7">&quot;B&quot;</text>
<text x="12.1" y="79.1">INSIDE</text>
<text x="92.7" y="79.1">TYP.</text>
<text x="109.9" y="80.3">C</text>
<text x="110.6" y="81">L</text>
<text x="123.3" y="79.1">TYP.</text>
<text x="143.3" y="84">#10-32 UNF TAP</text>
<text x="71.2" y="91">.83</text>
<text x="71.6" y="94.6">21</text>
<text x="147.6" y="94.6">22.2</text>
<text x="148.4" y="91">.88</text>
<text x="157.3" y="95.1">1.64</text>
<text x="12.8" y="97.2">1.22</text>
<text x="13.9" y="100.8">31</text>
<text x="157.3" y="98.7">41.7</text>
<text x="49.3" y="105.5">C</text>
<text x="50" y="106.3">L</text>
<text x="60.3" y="107">101.6</text>
<text x="61.1" y="103.4">4.00</text>
<text x="85.8" y="105.2">C</text>
<text x="86.6" y="105.9">L</text>
<text x="139.1" y="107.6">.83</text>
<text x="12.8" y="109.6">1.22</text>
<text x="13.9" y="113.2">31</text>
<text x="139.5" y="111.2">21</text>
<text x="157.3" y="111.7">1.64</text>
<text x="69.3" y="119.7">22.2</text>
<text x="70" y="116.1">.88</text>
<text x="157.3" y="115.4">41.7</text>
<text x="136.7" y="129.8">4X #6-32 UNC TAP</text>
<text x="54.5" y="134.9">LOCATION</text>
<text x="145" y="137.5">.07</text>
<text x="59.7" y="138.7">&quot;D&quot;</text>
<text x="109.7" y="143.3">C</text>
<text x="145" y="141.1">1.7</text>
<text x="76.6" y="149.9">.94</text>
<text x="110.5" y="144">L</text>
<text x="143.8" y="144.7">TYP.</text>
<text x="199.3" y="146.4">DRAWN BOX</text>
<text x="229.7" y="146.4">STEEL</text>
<text x="244.3" y="146.4">GALVANIZED</text>
<text x="75.8" y="153.5">23.8</text>
<text x="198.3" y="150.9">DESCRIPTION</text>
<text x="216.4" y="155.7">LIST OF PARTS</text>
<text x="226.9" y="150.9">MATERIAL</text>
<text x="248.6" y="150.9">FINISH</text>
<text x="65.9" y="156.4">2.19</text>
<text x="65.9" y="160">55.6</text>
<text x="73.9" y="157.1">INSIDE</text>
<text x="194.8" y="160.7">THE DESIGN AND DIMENSIONS OF THE PRODUCT</text>
<text x="197.5" y="163.5">SHOWN ON THIS DRAWING ARE SUBJECT TO</text>
<text x="209" y="166.3">CHANGE WITHOUT NOTICE</text>
<text x="137.7" y="171.2">LOCATION</text>
<text x="192.1" y="170.9">TITLE:</text>
<text x="88.7" y="175.3">1.22</text>
<text x="89.9" y="179">31</text>
<text x="114.6" y="175.3">1.22</text>
<text x="115.8" y="179">31</text>
<text x="142.9" y="175.1">&quot;C&quot;</text>
<text x="88.3" y="182.6">TYP.</text>
<text x="114.2" y="182.6">TYP.</text>
<text x="12.7" y="191.1">NOTES:</text>
<text x="131.3" y="191.5">TRADE SIZE</text>
<text x="146.5" y="188.3">KNOCKOUTS</text>
<text x="162.5" y="191.5">LOCATION</text>
<text x="182.5" y="191.5">QTY.</text>
<text x="12.7" y="194.9">1.</text>
<text x="17.7" y="194.9">ALL DIMENSIONS ARE IN INCHES AND [MILLIMETERS]</text>
<text x="134.8" y="194.7">1/2&quot; KO</text>
<text x="134.8" y="197.9">3/4&quot; KO</text>
<text x="168.9" y="194.7">E</text>
<text x="168.9" y="197.9">E</text>
<text x="185" y="194.7">3</text>
<text x="185" y="197.9">2</text>
<text x="12.7" y="198.7">2.</text>
<text x="12.7" y="202.6">3.</text>
<text x="17.7" y="198.7">BOX VOLUME: 30.3 IN³ [496.5 CM³]</text>
<text x="17.7" y="202.6">UL LISTED</text>
<text x="134.8" y="201">1/2&quot; KO</text>
<text x="163.6" y="201">A, B, C, D</text>
<text x="185" y="201">2</text>
<text x="221" y="201">DRAWN BY:</text>
<text x="241.4" y="201">RMV</text>
<text x="253.3" y="201">SCALE:</text>
<text x="264.7" y="201">SIZE:</text>
<text x="134.8" y="204.2">3/4&quot; KO</text>
<text x="163.6" y="204.2">A, B, C, D</text>
<text x="185" y="204.2">1</text>
<text x="221" y="204.2">APP. BY:</text>
<text x="221" y="207.3">DATE:</text>
<text x="238.8" y="207.4">02-14-22</text>
<text x="241.7" y="204.2">N.S.</text>
<text x="254.8" y="207.4">1:2.5</text>
<text x="274.5" y="208" transform="rotate(-90 274.5 208)">8.5in*11in</text>
</g>
<g font-size="2.5">
<text x="193.3" y="194.7">OTHERWISE SPECIFIED</text>
<text x="194.3" y="192.2">TOLERANCE UNLESS</text>
<text x="193.5" y="202.1">.XXX DECIMAL</text>
<text x="194.3" y="199.6">.XX DECIMAL</text>
<text x="212.4" y="199.6">.015</text>
<text x="213.1" y="202.1">.005</text>
<text x="198.8" y="204.5">ANGLE</text>
<text x="210" y="204.5">2</text>
</g>
<text font-size="2.1" x="269.6" y="132.6" transform="rotate(90 269.6 132.6)">DIMENSION SHEET FOR CAT. NO.</text>
</svg>
